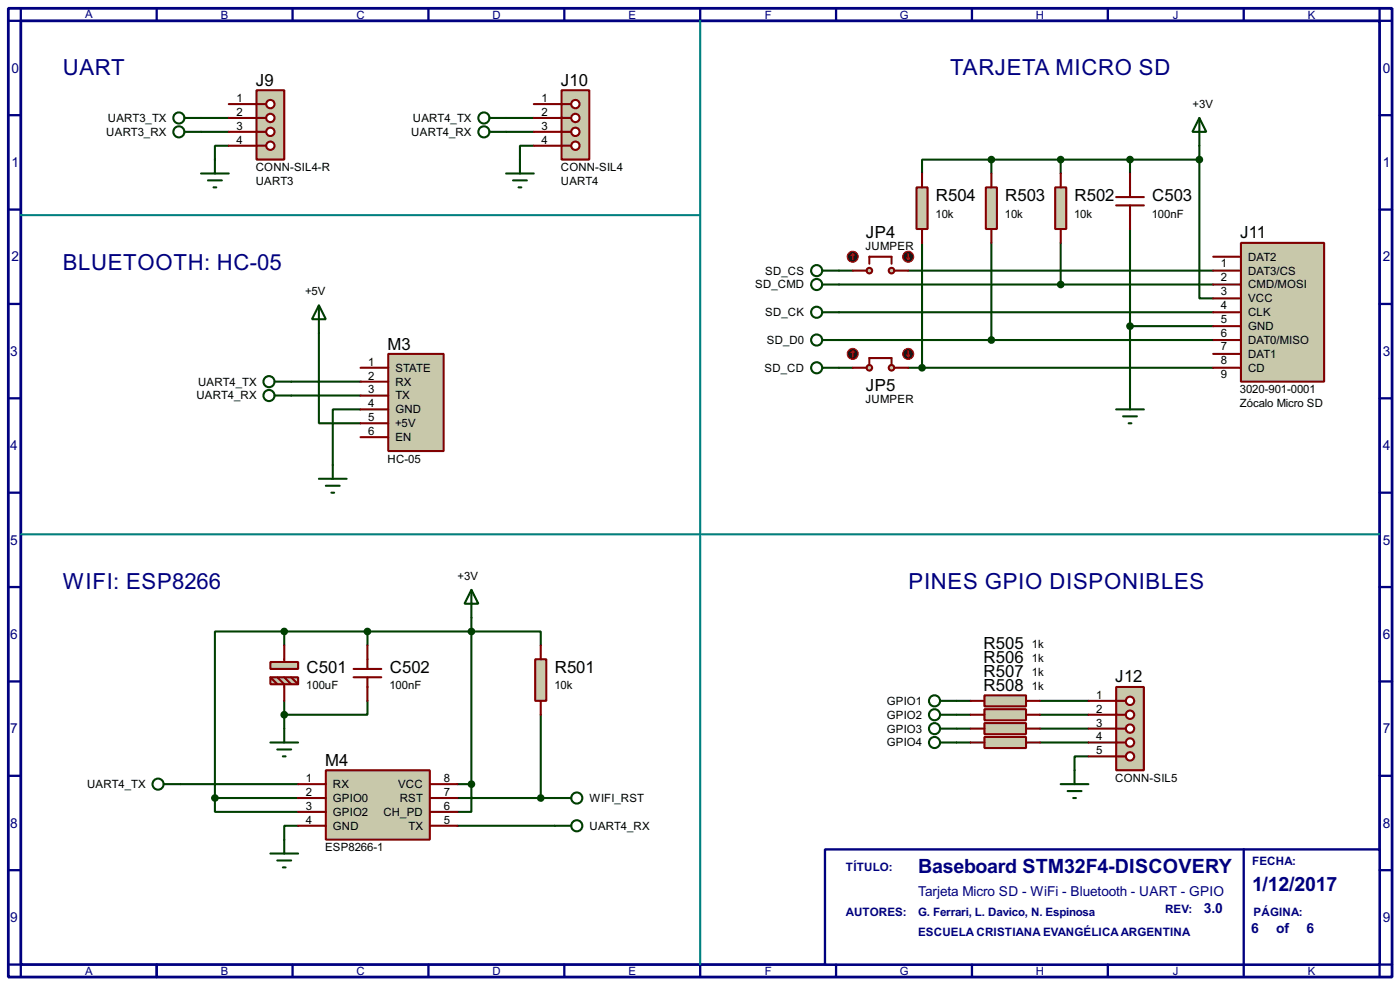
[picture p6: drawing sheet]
<svg xmlns="http://www.w3.org/2000/svg" width="256mm" height="180mm" viewBox="0 0 256 180" stroke-linecap="round" stroke-linejoin="round" font-family="sans-serif">
<path d="M1.5 1.5h253.5v177.3h-253.5zM3.8 3.8h248.9v172.7h-248.9z" fill="none" stroke="#000080" stroke-width=".51"/>
<path d="M3.8 1.5v2.3h-2.3M28.7 1.5v2.3" fill="none" stroke="#000080" stroke-width=".42"/>
<path d="M151.1 155.4h101.6v21.1h-101.6z" fill="#fff" stroke="#000080" stroke-width=".42"/>
<g fill="none" stroke="#000080" stroke-width=".42">
<path d="M53.6 1.5v2.3M78.5 1.5v2.3M103.4 1.5v2.3M128.3 1.5v2.3M153.2 1.5v2.3M178.1 1.5v2.3M202.9 1.5v2.3M227.8 1.5v2.3M252.7 1.5v2.3h2.3M1.5 21.1h2.3M1.5 38.4h2.3M252.7 21.1h2.3"/>
<path d="M252.7 38.4h2.3M1.5 55.6h2.3M252.7 55.6h2.3M1.5 72.9h2.3M252.7 72.9h2.3M1.5 90.2h2.3M252.7 90.2h2.3M1.5 107.4h2.3M252.7 107.4h2.3M1.5 124.7h2.3M252.7 124.7h2.3M1.5 142h2.3"/>
<path d="M1.5 159.3h2.3M227.8 155.4v23.4M252.7 142h2.3M252.7 159.3h2.3M1.5 176.5h2.3v2.3M28.7 176.5v2.3M53.6 176.5v2.3M78.5 176.5v2.3M103.4 176.5v2.3M128.3 176.5v2.3M153.2 176.5v2.3M178.1 176.5v2.3"/>
<path d="M202.9 176.5v2.3M255 176.5h-2.3v2.3"/>
</g>
<g fill="none" stroke="#004000" stroke-width=".38">
<path d="M36.8 21.6h5.1M36.8 24.1h5.1M41.9 26.7h-2.5v2.5M92.7 21.6h5.1M92.7 24.1h5.1M97.8 26.7h-2.6v2.5M181.6 29.2h-12.7v2.5M181.6 29.2v2.5M181.6 29.2h38.1M194.3 29.2v2.5M207 29.2v2.5M219.7 29.2v25.4h2.5"/>
<path d="M219.7 26.7v2.5M153.7 52.1h68.5M153.7 57.1h68.5M153.7 49.5h2.5M166.4 49.5h55.8M168.9 44.4v22.9M181.6 44.4v17.8M194.3 44.4v7.7M207 41.9v30.5M207 59.7h15.2M53.3 72.4h12.7M53.3 69.8h12.7"/>
<path d="M58.4 61v16.5h7.6M66 74.9h-5v10.2M153.7 62.2h68.5M153.7 67.3h2.5M166.4 67.3h55.8M52.1 115.6h47v2.5M52.1 115.6h-12.7v30.4M52.1 115.6v2.5M67.3 115.6v2.5M86.4 113v30.5M52.1 128.3v5M67.3 128.3v2.5h-15.2"/>
<path d="M99.1 130.8v15.2M175.3 128.3h2.5M175.3 130.8h2.5M175.3 133.3h2.5M175.3 135.9h2.5M190.5 128.3h8.9M190.5 130.8h8.9M190.5 133.3h8.9M190.5 135.9h8.9M199.4 138.4h-2.6v2.6M30 143.5h24.6M39.4 146v2.6h15.2"/>
<path d="M39.4 146h15.2M49.5 156.2h5.1M50.8 157.5h2.5M51.8 158.7h.5M54.6 151.1h-2.5v5.1M83.8 146h20.8M83.8 143.5h2.6M83.8 151.1h20.8M86.4 143.5v5.1h-2.6"/>
<circle cx="29" cy="143.5" r="1.02"/>
<circle cx="105.7" cy="151.1" r="1.02"/>
<circle cx="105.7" cy="146.1" r="1.02"/>
</g>
<path d="M128.3 3.8v172.7" fill="none" stroke="#008080" stroke-width=".38"/>
<path d="M98 120.6h2.1v7.7h-2.1z" fill="#c8c8aa" stroke="#800000" stroke-width=".38"/>
<path d="M67.3 118.1v4.3M99.1 118.1v2.5M64.8 122.4h5M64.8 124h5M67.3 124v4.3M99.1 128.3v2.5" fill="none" stroke="#800000" stroke-width=".38"/>
<path d="M86.4 107.9l1.2 2.6h-2.5zM86.4 107.9v5.1" fill="none" stroke="#004000" stroke-width=".38"/>
<g fill="#004000" stroke="#004000" stroke-width=".38">
<circle cx="86.4" cy="115.6" r=".51"/>
<circle cx="99.1" cy="146" r=".51"/>
</g>
<g fill="#c8c8aa" stroke="#800000" stroke-width=".38">
<path d="M49.5 121.2h5.1v1.2h-5.1z"/>
<path d="M49.5 124h5.1v1.2h-5.1z"/>
</g>
<path d="M52.1 118.1v3.1M49.5 124l1.3 1.2M50.8 124l1.3 1.2v3.1M52.1 124l1.2 1.2M53.3 124l1.3 1.2" fill="none" stroke="#800000" stroke-width=".38"/>
<g fill="#004000" stroke="#004000" stroke-width=".38">
<circle cx="67.3" cy="115.6" r=".51"/>
<circle cx="52.1" cy="130.8" r=".51"/>
</g>
<path d="M219.7 21.6l1.3 2.5h-2.6zM219.7 21.6v5.1M49.5 135.9h5.1M50.8 137.2h2.5M51.8 138.4h.5M52.1 133.3v2.6" fill="none" stroke="#004000" stroke-width=".38"/>
<path d="M3.8 39.4h124.5" fill="none" stroke="#008080" stroke-width=".38"/>
<path d="M47 16.5h5.1v12.7h-5.1z" fill="#c8c8aa" stroke="#800000" stroke-width=".38"/>
<path d="M47 19h1.8" fill="none" stroke="#800000" stroke-width=".38"/>
<circle cx="49.5" cy="19.1" r=".76" fill="#feffff" stroke="#800000" stroke-width=".38"/>
<path d="M47 21.6h1.8" fill="none" stroke="#800000" stroke-width=".38"/>
<circle cx="49.5" cy="21.6" r=".76" fill="#feffff" stroke="#800000" stroke-width=".38"/>
<path d="M47 24.1h1.8" fill="none" stroke="#800000" stroke-width=".38"/>
<circle cx="49.5" cy="24.1" r=".76" fill="#feffff" stroke="#800000" stroke-width=".38"/>
<path d="M47 26.7h1.8" fill="none" stroke="#800000" stroke-width=".38"/>
<circle cx="49.5" cy="26.7" r=".76" fill="#feffff" stroke="#800000" stroke-width=".38"/>
<path d="M41.9 19h5.1M41.9 21.6h5.1M41.9 24.1h5.1M41.9 26.7h5.1" fill="none" stroke="#800000" stroke-width=".38"/>
<g fill="none" stroke="#004000" stroke-width=".38">
<path d="M33.8 21.6h3M33.8 24.1h3M36.8 31.7h5.1M38.1 33h2.5M39.1 34.3h.5M39.4 29.2v2.5M150.6 57.1h3.1M150.6 52.1h3.1M150.6 62.2h3.1M204.5 74.9h5M205.7 76.2h2.6M206.8 77.5h.5"/>
<path d="M207 72.4v2.5"/>
<circle cx="32.8" cy="21.6" r="1.02"/>
<circle cx="32.8" cy="24.1" r="1.02"/>
<circle cx="149.6" cy="57.2" r="1.02"/>
<circle cx="149.6" cy="52.1" r="1.02"/>
<circle cx="149.6" cy="62.2" r="1.02"/>
</g>
<circle cx="52.1" cy="115.6" r=".51" fill="#004000" stroke="#004000" stroke-width=".38"/>
<path d="M102.9 16.5h5v12.7h-5z" fill="#c8c8aa" stroke="#800000" stroke-width=".38"/>
<path d="M102.9 19h1.7" fill="none" stroke="#800000" stroke-width=".38"/>
<circle cx="105.4" cy="19.1" r=".76" fill="#feffff" stroke="#800000" stroke-width=".38"/>
<path d="M102.9 21.6h1.7" fill="none" stroke="#800000" stroke-width=".38"/>
<circle cx="105.4" cy="21.6" r=".76" fill="#feffff" stroke="#800000" stroke-width=".38"/>
<path d="M102.9 24.1h1.7" fill="none" stroke="#800000" stroke-width=".38"/>
<circle cx="105.4" cy="24.1" r=".76" fill="#feffff" stroke="#800000" stroke-width=".38"/>
<path d="M102.9 26.7h1.7" fill="none" stroke="#800000" stroke-width=".38"/>
<circle cx="105.4" cy="26.7" r=".76" fill="#feffff" stroke="#800000" stroke-width=".38"/>
<path d="M97.8 19h5.1M97.8 21.6h5.1M97.8 24.1h5.1M97.8 26.7h5.1" fill="none" stroke="#800000" stroke-width=".38"/>
<g fill="none" stroke="#004000" stroke-width=".38">
<path d="M89.7 24.1h3M89.7 21.6h3M92.7 31.7h5.1M94 33h2.5M95 34.3h.5M95.2 29.2v2.5"/>
<circle cx="88.6" cy="21.6" r="1.02"/>
<circle cx="88.6" cy="24.1" r="1.02"/>
</g>
<path d="M193.3 34.3h2v7.6h-2z" fill="#c8c8aa" stroke="#800000" stroke-width=".38"/>
<path d="M194.3 31.7v2.6M194.3 41.9v2.5" fill="none" stroke="#800000" stroke-width=".38"/>
<path d="M180.6 34.3h2v7.6h-2z" fill="#c8c8aa" stroke="#800000" stroke-width=".38"/>
<path d="M181.6 31.7v2.6M204.5 36.1h5M204.5 37.6h5M207 31.7v4.4M207 37.6v4.3M181.6 41.9v2.5" fill="none" stroke="#800000" stroke-width=".38"/>
<circle cx="194.3" cy="52.1" r=".51" fill="#004000" stroke="#004000" stroke-width=".38"/>
<path d="M227.3 44.4h15.3v25.4h-15.3z" fill="#c8c8aa" stroke="#800000" stroke-width=".38"/>
<path d="M222.2 49.5h5.1M222.2 52.1h5.1M222.2 59.7h5.1M222.2 54.6h5.1M222.2 57.1h5.1M222.2 47h5.1M222.2 67.3h5.1M222.2 62.2h5.1M222.2 64.8h5.1" fill="none" stroke="#800000" stroke-width=".38"/>
<g fill="#004000" stroke="#004000" stroke-width=".38">
<circle cx="207" cy="59.7" r=".51"/>
<circle cx="181.6" cy="62.2" r=".51"/>
</g>
<path d="M71.1 64.8h10.2v17.7h-10.2z" fill="#c8c8aa" stroke="#800000" stroke-width=".38"/>
<path d="M66 67.3h5.1M66 69.8h5.1M66 72.4h5.1M66 74.9h5.1M66 77.5h5.1M66 80h5.1" fill="none" stroke="#800000" stroke-width=".38"/>
<g fill="none" stroke="#004000" stroke-width=".38">
<path d="M58.4 55.9l1.3 2.5h-2.6zM58.4 55.9v5.1M50.3 72.4h3M50.3 69.8h3M58.4 87.6h5.1M59.7 88.9h2.5M60.7 90.2h.5M61 85.1v2.5"/>
<circle cx="49.3" cy="72.4" r="1.02"/>
<circle cx="49.3" cy="69.9" r="1.02"/>
</g>
<path d="M3.8 97.8h124.5" fill="none" stroke="#008080" stroke-width=".38"/>
<path d="M59.7 141h19v12.7h-19z" fill="#c8c8aa" stroke="#800000" stroke-width=".38"/>
<path d="M54.6 143.5h5.1M54.6 146h5.1M54.6 148.6h5.1M54.6 151.1h5.1M78.7 143.5h5.1M78.7 146h5.1M78.7 148.6h5.1M78.7 151.1h5.1" fill="none" stroke="#800000" stroke-width=".38"/>
<g fill="#004000" stroke="#004000" stroke-width=".38">
<circle cx="39.4" cy="146" r=".51"/>
<circle cx="86.4" cy="143.5" r=".51"/>
<circle cx="194.3" cy="29.2" r=".51"/>
<circle cx="207" cy="29.2" r=".51"/>
<circle cx="219.7" cy="29.2" r=".51"/>
</g>
<g fill="none" stroke="#004000" stroke-width=".38">
<path d="M150.6 49.5h3.1M150.6 67.3h3.1"/>
<circle cx="149.6" cy="49.5" r="1.02"/>
<circle cx="149.6" cy="67.3" r="1.02"/>
</g>
<path d="M167.9 34.3h2v7.6h-2z" fill="#c8c8aa" stroke="#800000" stroke-width=".38"/>
<path d="M168.9 31.7v2.6M159.3 48.3v-1.3h4v1.3M168.9 41.9v2.5" fill="none" stroke="#800000" stroke-width=".38"/>
<g fill="#004000" stroke="#004000" stroke-width=".38">
<circle cx="181.6" cy="29.2" r=".51"/>
<circle cx="168.9" cy="67.3" r=".51"/>
</g>
<g fill="#c8c8aa" stroke="#800000" stroke-width=".38">
<circle cx="159.3" cy="49.5" r=".51"/>
<circle cx="163.3" cy="49.5" r=".51"/>
</g>
<path d="M156.2 49.5h2.5M163.8 49.5h2.6" fill="none" stroke="#800000" stroke-width=".38"/>
<circle cx="156.2" cy="47" r="1.02" fill="#400000" stroke="#f00" stroke-width=".18"/>
<path d="M156.2 46.5l-.2 .2M156.2 46.5l.3 .2M156.2 46.5v1" fill="none" stroke="#f00" stroke-width=".18"/>
<circle cx="166.4" cy="47" r="1.02" fill="#400000" stroke="#f00" stroke-width=".18"/>
<path d="M166.1 47.2l.3 .3M166.4 46.5v1M166.6 47.2l-.2 .3" fill="none" stroke="#f00" stroke-width=".18"/>
<path d="M159.3 66.8v-1.3h4v1.3" fill="none" stroke="#800000" stroke-width=".38"/>
<g fill="#c8c8aa" stroke="#800000" stroke-width=".38">
<circle cx="159.3" cy="67.3" r=".51"/>
<circle cx="163.3" cy="67.3" r=".51"/>
</g>
<path d="M156.2 67.3h2.5M163.8 67.3h2.6" fill="none" stroke="#800000" stroke-width=".38"/>
<circle cx="156.2" cy="64.8" r="1.02" fill="#400000" stroke="#f00" stroke-width=".18"/>
<path d="M156.2 64.3l-.2 .2M156.2 64.3l.3 .2M156.2 64.3v1" fill="none" stroke="#f00" stroke-width=".18"/>
<circle cx="166.4" cy="64.8" r="1.02" fill="#400000" stroke="#f00" stroke-width=".18"/>
<path d="M166.1 65l.3 .3M166.4 64.3v1M166.6 65l-.2 .3" fill="none" stroke="#f00" stroke-width=".18"/>
<g fill="none" stroke="#004000" stroke-width=".38">
<path d="M172.2 128.3h3.1M172.2 130.8h3.1M172.2 133.3h3.1M194.3 143.5h5.1M195.6 144.8h2.5M196.6 146h.5M196.8 141v2.5"/>
<circle cx="171.2" cy="130.8" r="1.02"/>
<circle cx="171.2" cy="133.4" r="1.02"/>
<circle cx="171.2" cy="128.3" r="1.02"/>
</g>
<path d="M204.5 125.7h5v15.3h-5z" fill="#c8c8aa" stroke="#800000" stroke-width=".38"/>
<path d="M204.5 128.3h1.7" fill="none" stroke="#800000" stroke-width=".38"/>
<circle cx="207" cy="128.3" r=".76" fill="#feffff" stroke="#800000" stroke-width=".38"/>
<path d="M204.5 130.8h1.7" fill="none" stroke="#800000" stroke-width=".38"/>
<circle cx="207" cy="130.8" r=".76" fill="#feffff" stroke="#800000" stroke-width=".38"/>
<path d="M204.5 133.3h1.7" fill="none" stroke="#800000" stroke-width=".38"/>
<circle cx="207" cy="133.4" r=".76" fill="#feffff" stroke="#800000" stroke-width=".38"/>
<path d="M204.5 135.9h1.7" fill="none" stroke="#800000" stroke-width=".38"/>
<circle cx="207" cy="135.9" r=".76" fill="#feffff" stroke="#800000" stroke-width=".38"/>
<path d="M204.5 138.4h1.7" fill="none" stroke="#800000" stroke-width=".38"/>
<circle cx="207" cy="138.4" r=".76" fill="#feffff" stroke="#800000" stroke-width=".38"/>
<path d="M199.4 128.3h5.1M199.4 130.8h5.1M199.4 133.3h5.1M199.4 135.9h5.1M199.4 138.4h5.1" fill="none" stroke="#800000" stroke-width=".38"/>
<g fill="none" stroke="#004000" stroke-width=".38">
<path d="M172.2 135.9h3.1"/>
<circle cx="171.2" cy="135.9" r="1.02"/>
</g>
<path d="M180.3 127.3h7.7v2h-7.7z" fill="#c8c8aa" stroke="#800000" stroke-width=".38"/>
<path d="M177.8 128.3h2.5M188 128.3h2.5" fill="none" stroke="#800000" stroke-width=".38"/>
<path d="M180.3 129.8h7.7v2h-7.7z" fill="#c8c8aa" stroke="#800000" stroke-width=".38"/>
<path d="M177.8 130.8h2.5M188 130.8h2.5" fill="none" stroke="#800000" stroke-width=".38"/>
<path d="M180.3 132.3h7.7v2.1h-7.7z" fill="#c8c8aa" stroke="#800000" stroke-width=".38"/>
<path d="M177.8 133.3h2.5M188 133.3h2.5" fill="none" stroke="#800000" stroke-width=".38"/>
<path d="M180.3 134.9h7.7v2h-7.7z" fill="#c8c8aa" stroke="#800000" stroke-width=".38"/>
<path d="M177.8 135.9h2.5M188 135.9h2.5" fill="none" stroke="#800000" stroke-width=".38"/>
<path d="M128.3 97.8h124.4" fill="none" stroke="#008080" stroke-width=".38"/>
<g font-size="4.5" fill="#000080">
<text x="11.5" y="13.8">UART</text>
<text x="174.1" y="13.8">TARJETA MICRO SD</text>
<text x="11.5" y="49.4">BLUETOOTH: HC-05</text>
<text x="11.5" y="107.8">WIFI: ESP8266</text>
<text x="166.4" y="107.8">PINES GPIO DISPONIBLES</text>
</g>
<g font-size="4" fill="#000080">
<text x="168.2" y="159.7">Baseboard STM32F4-DISCOVERY</text>
<text x="229.4" y="163.1">1/12/2017</text>
</g>
<g font-size="3.4">
<text x="46.9" y="15.7">J9</text>
<text x="102.8" y="15.7">J10</text>
<text x="171.4" y="36.9">R504</text>
<text x="184.1" y="36.9">R503</text>
<text x="196.8" y="36.9">R502</text>
<text x="211" y="36.9">C503</text>
<text x="158.6" y="43.6">JP4</text>
<text x="227.2" y="43.6">J11</text>
<text x="71" y="64">M3</text>
<text x="158.6" y="71.6">JP5</text>
<text x="180.2" y="118.8">R505</text>
<text x="56.1" y="123.2">C501</text>
<text x="71.4" y="123.2">C502</text>
<text x="101.6" y="123.2">R501</text>
<text x="180.2" y="121.3">R506</text>
<text x="180.2" y="123.9">R507</text>
<text x="204.3" y="124.9">J12</text>
<text x="180.2" y="126.4">R508</text>
<text x="59.6" y="140.1">M4</text>
</g>
<g font-size="2.8" fill="#000080">
<text x="2.1" y="13.3">0</text>
<text x="253.3" y="13.3">0</text>
<text x="2.1" y="30.6">1</text>
<text x="253.3" y="30.6">1</text>
<text x="2.1" y="47.8">2</text>
<text x="253.3" y="47.8">2</text>
<text x="1.9" y="65.1">3</text>
<text x="253.3" y="65.1">3</text>
<text x="1.9" y="82.4">4</text>
<text x="253.3" y="82.4">4</text>
<text x="1.9" y="99.7">5</text>
<text x="253.3" y="99.7">5</text>
<text x="1.9" y="116.9">6</text>
<text x="253.3" y="116.9">6</text>
<text x="1.9" y="134.2">7</text>
<text x="253.3" y="134.2">7</text>
<text x="1.9" y="151.5">8</text>
<text x="253.3" y="151.5">8</text>
<text x="168.2" y="163.9">Tarjeta Micro SD - WiFi - Bluetooth - UART - GPIO</text>
<text x="220.6" y="167.2">3.0</text>
<text x="1.9" y="168.7">9</text>
<text x="229.2" y="170.7">6</text>
<text x="233.8" y="170.7">of</text>
<text x="239.4" y="170.7">6</text>
<text x="253.3" y="168.7">9</text>
</g>
<g font-size="2.4" fill="#000080">
<text x="155" y="159.3">TÍTULO:</text>
<text x="229.4" y="158.3">FECHA:</text>
<text x="155" y="167.7">AUTORES:</text>
<text x="168.2" y="167.7">G. Ferrari, L. Davico, N. Espinosa</text>
<text x="213.4" y="167.1">REV:</text>
<text x="229.7" y="167.7">PÁGINA:</text>
<text x="168.2" y="171.3">ESCUELA CRISTIANA EVANGÉLICAARGENTINA</text>
</g>
<g font-size="2.3" fill="#000080">
<text x="15.6" y="3.3">A</text>
<text x="40.5" y="3.5">B</text>
<text x="65.3" y="3.5">C</text>
<text x="90.2" y="3.5">D</text>
<text x="115.1" y="3.5">E</text>
<text x="140.1" y="3.5">F</text>
<text x="164.8" y="3.5">G</text>
<text x="189.8" y="3.5">H</text>
<text x="214.9" y="3.5">J</text>
<text x="239.6" y="3.5">K</text>
<text x="15.6" y="178.5">A</text>
<text x="40.5" y="178.5">B</text>
<text x="65.3" y="178.5">C</text>
<text x="90.2" y="178.5">D</text>
<text x="115.1" y="178.5">E</text>
<text x="140.1" y="178.5">F</text>
<text x="164.8" y="178.5">G</text>
<text x="189.8" y="178.5">H</text>
<text x="214.9" y="178.5">J</text>
<text x="239.6" y="178.5">K</text>
</g>
<g font-size="2.3">
<text x="19.8" y="22.3">UART3_TX</text>
<text x="43.3" y="18.7">1</text>
<text x="43.3" y="21.2">2</text>
<text x="43.3" y="23.7">3</text>
<text x="75.6" y="22.3">UART4_TX</text>
<text x="99.2" y="18.7">1</text>
<text x="99.2" y="21.2">2</text>
<text x="99.2" y="23.7">3</text>
<text x="218.5" y="19.8">+3V</text>
<text x="19.5" y="24.8">UART3_RX</text>
<text x="43.3" y="26.3">4</text>
<text x="75.3" y="24.8">UART4_RX</text>
<text x="99.2" y="26.3">4</text>
<text x="46.9" y="31.3">CONN-SIL4-R</text>
<text x="46.9" y="33.9">UART3</text>
<text x="102.7" y="31.3">CONN-SIL4</text>
<text x="102.7" y="33.9">UART4</text>
<text x="171.4" y="39.8">10k</text>
<text x="184.1" y="39.8">10k</text>
<text x="196.8" y="39.8">10k</text>
<text x="211" y="39.8">100nF</text>
<text x="158.6" y="45.8">JUMPER</text>
<text x="228.6" y="47.7">DAT2</text>
<text x="138.3" y="52.8">SD_CMD</text>
<text x="140.2" y="50.2">SD_CS</text>
<text x="223.6" y="51.4">2</text>
<text x="223.6" y="54">3</text>
<text x="223.6" y="48.9">1</text>
<text x="228.6" y="50.2">DAT3/CS</text>
<text x="228.6" y="52.8">CMD/MOSI</text>
<text x="55.9" y="54.1">+5V</text>
<text x="140.2" y="57.9">SD_CK</text>
<text x="223.6" y="56.5">4</text>
<text x="223.6" y="59.1">5</text>
<text x="228.6" y="55.3">VCC</text>
<text x="228.6" y="57.9">CLK</text>
<text x="140.5" y="62.9">SD_D0</text>
<text x="223.6" y="61.6">6</text>
<text x="223.6" y="64.1">7</text>
<text x="228.6" y="60.4">GND</text>
<text x="228.6" y="62.9">DAT0/MISO</text>
<text x="228.6" y="65.5">DAT1</text>
<text x="36.3" y="70.6">UART4_TX</text>
<text x="67.4" y="66.9">1</text>
<text x="67.4" y="69.5">2</text>
<text x="72.4" y="68">STATE</text>
<text x="72.4" y="70.6">RX</text>
<text x="140.1" y="68">SD_CD</text>
<text x="223.6" y="69.2">9</text>
<text x="223.6" y="66.7">8</text>
<text x="227.1" y="72">3020-901-0001</text>
<text x="228.6" y="68">CD</text>
<text x="36" y="73.1">UART4_RX</text>
<text x="67.4" y="72">3</text>
<text x="67.4" y="74.5">4</text>
<text x="67.4" y="77.1">5</text>
<text x="72.4" y="73.1">TX</text>
<text x="72.4" y="75.6">GND</text>
<text x="158.6" y="73.7">JUMPER</text>
<text x="227.2" y="74.5">Zócalo Micro SD</text>
<text x="67.4" y="79.6">6</text>
<text x="72.4" y="78.2">+5V</text>
<text x="72.4" y="80.7">EN</text>
<text x="71" y="84.7">HC-05</text>
<text x="83.8" y="106.1">+3V</text>
<text x="189" y="118.7">1k</text>
<text x="189" y="121.2">1k</text>
<text x="189" y="123.7">1k</text>
<text x="56.1" y="126.2">100uF</text>
<text x="71.3" y="126.2">100nF</text>
<text x="101.6" y="126.2">10k</text>
<text x="162.5" y="129">GPIO1</text>
<text x="162.5" y="131.5">GPIO2</text>
<text x="189" y="126.3">1k</text>
<text x="200.8" y="127.9">1</text>
<text x="200.8" y="130.4">2</text>
<text x="162.5" y="134.1">GPIO3</text>
<text x="162.5" y="136.6">GPIO4</text>
<text x="200.8" y="133">3</text>
<text x="200.8" y="135.5">4</text>
<text x="56" y="143.1">1</text>
<text x="81.3" y="143.1">8</text>
<text x="200.8" y="138">5</text>
<text x="204.3" y="143">CONN-SIL5</text>
<text x="16" y="144.2">UART4_TX</text>
<text x="56" y="145.7">2</text>
<text x="56" y="148.2">3</text>
<text x="61" y="144.2">RX</text>
<text x="61" y="146.8">GPIO0</text>
<text x="61" y="149.3">GPIO2</text>
<text x="70.2" y="149.3">CH_PD</text>
<text x="72.9" y="144.2">VCC</text>
<text x="73.2" y="146.8">RST</text>
<text x="81.3" y="145.7">7</text>
<text x="81.3" y="148.2">6</text>
<text x="108" y="146.8">WIFI_RST</text>
<text x="56" y="150.7">4</text>
<text x="59.6" y="155.7">ESP8266-1</text>
<text x="61" y="151.8">GND</text>
<text x="74.8" y="151.8">TX</text>
<text x="81.3" y="150.7">5</text>
<text x="108" y="151.8">UART4_RX</text>
</g>
</svg>
